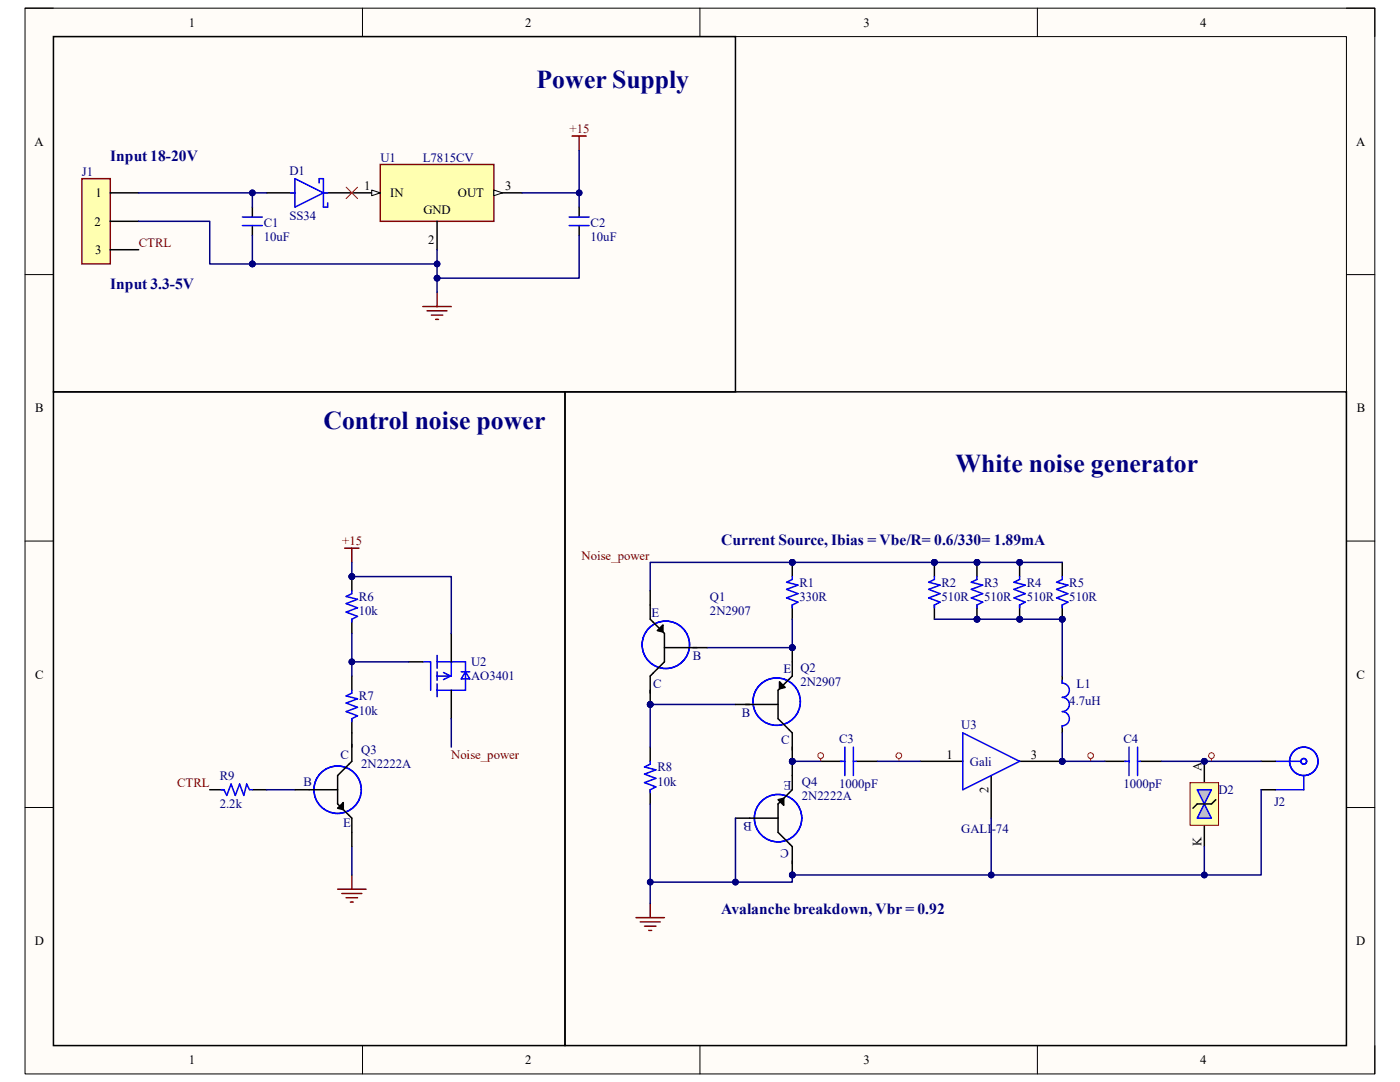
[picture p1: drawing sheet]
<svg xmlns="http://www.w3.org/2000/svg" width="279mm" height="216mm" viewBox="0 0 279 216" stroke-linecap="round" stroke-linejoin="round" font-family="sans-serif">
<path d="M5 1.6h269.4v212.7h-269.4z" fill-rule="evenodd" fill="#fffcf8"/>
<path d="M5 1.6h269.4v212.7h-269.4z" fill="none" stroke="#000" stroke-width=".2"/>
<path d="M10.7 7.3h258v201.3h-258z" fill-rule="evenodd" fill="#fffcf8"/>
<g fill="none" stroke="#000" stroke-width=".2">
<path d="M5 1.6h5.7M10.7 7.3h258v201.3h-258zM72.3 1.6v5.7M139.7 1.6v5.7M207 1.6v5.7M268.7 1.6h5.7v5.7M5 54.8h5.7M268.7 54.8h5.7M5 108h5.7M268.7 108h5.7M5 161.1h5.7M268.7 161.1h5.7"/>
<path d="M72.3 208.6v5.7M139.7 208.6v5.7M207 208.6v5.7M274.4 208.6v5.7"/>
</g>
<path d="M75.9 32.8h22.7v11.4h-22.7z" fill-rule="evenodd" fill="#ffffb0"/>
<path d="M75.9 32.8h22.7v11.4h-22.7z" fill="none" stroke="#800000" stroke-width=".3"/>
<path d="M70.2 38.5h5.7" fill="none" stroke="#000" stroke-width=".3"/>
<path d="M74.2 37.9l1.7 .6-1.7 .6z" fill="#f8fcff"/>
<path d="M74.2 37.9l1.7 .6-1.7 .6z" fill="none" stroke="#000" stroke-width=".2"/>
<path d="M98.6 38.5h5.6" fill="none" stroke="#000" stroke-width=".3"/>
<path d="M98.6 37.9l1.7 .6-1.7 .6z" fill="#f8fcff"/>
<path d="M98.6 37.9l1.7 .6-1.7 .6z" fill="none" stroke="#000" stroke-width=".2"/>
<path d="M87.2 44.2v5.6" fill="none" stroke="#000" stroke-width=".3"/>
<path d="M16.3 35.7h5.7v17h-5.7z" fill-rule="evenodd" fill="#ffffb0"/>
<path d="M16.3 35.7h5.7v17h-5.7zM114.2 27.1h2.8M115.6 27.1v2.9" fill="none" stroke="#800000" stroke-width=".3"/>
<path d="M22 38.5h5.7M22 44.2h5.7M22 49.8h5.7M50.4 41.3v2M50.4 45v2M115.6 41.3v2M115.6 45v2" fill="none" stroke="#000" stroke-width=".3"/>
<path d="M48.4 45h3.9M48.4 43.3h3.9M113.6 45h4M113.6 43.3h4" fill="none" stroke="#00f" stroke-width=".3"/>
<circle cx="70.2" cy="115" r=".57" fill="#000080"/>
<circle cx="70.2" cy="115" r=".57" fill="none" stroke="#000080" stroke-width=".2"/>
<path d="M70.2 115.1v2.8" fill="none" stroke="#000" stroke-width=".3"/>
<circle cx="70.2" cy="115" r=".57" fill="#000080"/>
<circle cx="70.2" cy="115" r=".57" fill="none" stroke="#000080" stroke-width=".2"/>
<path d="M70.2 123.6v2.8M70.2 134.9v2.8M81.6 132.1h2.8M90.1 126.4v5.7M90.1 137.7v5.7M41.9 157.6h2.8M50.4 157.6h2.8M70.2 143.4v2.8" fill="none" stroke="#000" stroke-width=".3"/>
<g fill="none" stroke="#00f" stroke-width=".3">
<path d="M70.2 117.9v.6l-1.1 .5 2.2 .6-2.2 .8 2.2 .9-2.2 .8 2.2 .9-1.1 .6v.5M70.2 137.7v.6l-1.1 .6 2.2 .5-2.2 .9 2.2 .8-2.2 .9 2.2 .8-1.1 .6v.6M84.4 132.1h1.5M86 132.1v5.6M87.2 132.1h5.7v5.6h-5.7M87.2 130.8v2.5M87.2 134v1.7M87.2 136.5v2.5M88.5 134.2l1.4 .7-1.4 .7M90.1 132.1v2.8h-2.9M92 134h1.7M92.9 134l.8 1.5h-1.7z"/>
<path d="M44.1 157.6h.6l.6 1.1 .8-2.3 .9 2.3 .8-2.3 .9 2.3 .5-2.3 .6 1.2h.6"/>
</g>
<path d="M68.8 109.4h2.8M70.2 109.4v2.8" fill="none" stroke="#800000" stroke-width=".3"/>
<circle cx="158.1" cy="112.2" r=".57" fill="#000080"/>
<circle cx="158.1" cy="112.2" r=".57" fill="none" stroke="#000080" stroke-width=".2"/>
<path d="M158.1 112.2v2.9" fill="none" stroke="#000" stroke-width=".3"/>
<circle cx="158.1" cy="112.2" r=".57" fill="#000080"/>
<circle cx="158.1" cy="112.2" r=".57" fill="none" stroke="#000080" stroke-width=".2"/>
<path d="M158.1 120.7v2.9M129.8 149.1v2.8M129.8 157.6v2.8" fill="none" stroke="#000" stroke-width=".3"/>
<path d="M158.1 115.1v.5l-1.1 .6 2.3 .6-2.3 .8 2.3 .9-2.3 .8 2.3 .9-1.2 .5v.6M129.8 151.9v.6l-1.2 .5 2.3 .6-2.3 .9 2.3 .8-2.3 .9 2.3 .8-1.1 .6v.6" fill="none" stroke="#00f" stroke-width=".3"/>
<g fill="none" stroke="#800000" stroke-width=".3">
<path d="M87.2 58.3v2.9M84.4 61.2h5.7M85.2 62h4M86.1 62.9h2.3M86.9 63.7h.6M67.4 177.4h5.7M68.2 178.3h4M69.1 179.1h2.3M69.9 180h.6M70.2 174.6v2.8M126.9 183.1h5.7M127.8 184h4"/>
<path d="M128.6 184.8h2.3M129.5 185.7h.5M129.8 180.3v2.8"/>
</g>
<circle cx="212" cy="151.9" r=".57" fill="#000080"/>
<circle cx="212" cy="151.9" r=".57" fill="none" stroke="#000080" stroke-width=".2"/>
<path d="M183.6 151.9h8.6M197.8 154.7v8.6M203.5 151.9h8.5" fill="none" stroke="#000" stroke-width=".3"/>
<circle cx="212" cy="151.9" r=".57" fill="#000080"/>
<circle cx="212" cy="151.9" r=".57" fill="none" stroke="#000080" stroke-width=".2"/>
<g fill="none" stroke="#00f" stroke-width=".3">
<path d="M212 135.8v.5a1.42 1.42 0 0 1 1.4 1.4 1.42 1.42 0 0 1-1.4 1.4 1.42 1.42 0 0 1 1.4 1.5 1.42 1.42 0 0 1-1.4 1.4 1.42 1.42 0 0 1 1.4 1.4 1.42 1.42 0 0 1-1.4 1.4v.3M167.8 151.9h.8M168.6 149.1v5.6M170.3 151.9h.6M170.3 149.1v5.6M192.2 146.2l11.3 5.7-11.3 5.7zM224.5 151.9h.8M225.3 149.1v5.6M227 151.9h.6M227 149.1v5.6M254.5 151.9h5.1M260.2 154.7v2.9h-5.7"/>
<circle cx="260.2" cy="151.9" r=".56"/>
<circle cx="260.2" cy="151.9" r="2.84"/>
</g>
<path d="M212 134.9v1.4M163.8 151.9h4.2M170.9 151.9h4.2M212 144.8v1.4M220.5 151.9h4.3M227.6 151.9h4.2M251.7 151.9h2.8M251.7 157.6h2.8" fill="none" stroke="#000" stroke-width=".3"/>
<circle cx="186.5" cy="112.2" r=".57" fill="#000080"/>
<circle cx="186.5" cy="112.2" r=".57" fill="none" stroke="#000080" stroke-width=".2"/>
<path d="M186.5 112.2v2.9" fill="none" stroke="#000" stroke-width=".3"/>
<circle cx="186.5" cy="112.2" r=".57" fill="#000080"/>
<circle cx="186.5" cy="112.2" r=".57" fill="none" stroke="#000080" stroke-width=".2"/>
<path d="M186.5 120.7v2.9" fill="none" stroke="#000" stroke-width=".3"/>
<path d="M186.5 115.1v.5l-1.2 .6 2.3 .6-2.3 .8 2.3 .9-2.3 .8 2.3 .9-1.1 .5v.6" fill="none" stroke="#00f" stroke-width=".3"/>
<circle cx="195" cy="112.2" r=".57" fill="#000080"/>
<circle cx="195" cy="112.2" r=".57" fill="none" stroke="#000080" stroke-width=".2"/>
<circle cx="195" cy="123.6" r=".57" fill="#000080"/>
<circle cx="195" cy="123.6" r=".57" fill="none" stroke="#000080" stroke-width=".2"/>
<path d="M195 112.2v2.9" fill="none" stroke="#000" stroke-width=".3"/>
<circle cx="195" cy="112.2" r=".57" fill="#000080"/>
<circle cx="195" cy="112.2" r=".57" fill="none" stroke="#000080" stroke-width=".2"/>
<path d="M195 120.7v2.9" fill="none" stroke="#000" stroke-width=".3"/>
<circle cx="195" cy="123.6" r=".57" fill="#000080"/>
<circle cx="195" cy="123.6" r=".57" fill="none" stroke="#000080" stroke-width=".2"/>
<path d="M195 115.1v.5l-1.2 .6 2.3 .6-2.3 .8 2.3 .9-2.3 .8 2.3 .9-1.1 .5v.6" fill="none" stroke="#00f" stroke-width=".3"/>
<circle cx="203.5" cy="112.2" r=".57" fill="#000080"/>
<circle cx="203.5" cy="112.2" r=".57" fill="none" stroke="#000080" stroke-width=".2"/>
<circle cx="203.5" cy="123.6" r=".57" fill="#000080"/>
<circle cx="203.5" cy="123.6" r=".57" fill="none" stroke="#000080" stroke-width=".2"/>
<path d="M203.5 112.2v2.9" fill="none" stroke="#000" stroke-width=".3"/>
<circle cx="203.5" cy="112.2" r=".57" fill="#000080"/>
<circle cx="203.5" cy="112.2" r=".57" fill="none" stroke="#000080" stroke-width=".2"/>
<path d="M203.5 120.7v2.9" fill="none" stroke="#000" stroke-width=".3"/>
<circle cx="203.5" cy="123.6" r=".57" fill="#000080"/>
<circle cx="203.5" cy="123.6" r=".57" fill="none" stroke="#000080" stroke-width=".2"/>
<path d="M203.5 115.1v.5l-1.1 .6 2.2 .6-2.2 .8 2.2 .9-2.2 .8 2.2 .9-1.1 .5v.6" fill="none" stroke="#00f" stroke-width=".3"/>
<circle cx="212" cy="123.6" r=".57" fill="#000080"/>
<circle cx="212" cy="123.6" r=".57" fill="none" stroke="#000080" stroke-width=".2"/>
<path d="M212 112.2v2.9M212 120.7v2.9" fill="none" stroke="#000" stroke-width=".3"/>
<circle cx="212" cy="123.6" r=".57" fill="#000080"/>
<circle cx="212" cy="123.6" r=".57" fill="none" stroke="#000080" stroke-width=".2"/>
<path d="M212 115.1v.5l-1.1 .6 2.2 .6-2.2 .8 2.2 .9-2.2 .8 2.2 .9-1.1 .5v.6" fill="none" stroke="#00f" stroke-width=".3"/>
<circle cx="240.4" cy="151.9" r=".57" fill="#000080"/>
<circle cx="240.4" cy="151.9" r=".57" fill="none" stroke="#000080" stroke-width=".2"/>
<path d="M240.3 151.9v4.3M240.3 164.7v4.2" fill="none" stroke="#000" stroke-width=".3"/>
<circle cx="240.4" cy="151.9" r=".57" fill="#000080"/>
<circle cx="240.4" cy="151.9" r=".57" fill="none" stroke="#000080" stroke-width=".2"/>
<path d="M237.5 156.2h5.7v8.5h-5.7z" fill-rule="evenodd" fill="#ffffb0"/>
<path d="M237.5 156.2h5.7v8.5h-5.7z" fill="none" stroke="#800000" stroke-width=".2"/>
<path d="M240.3 160.4l1.5 2.9h-2.9z" fill="#c0c0c0"/>
<path d="M240.3 160.4l1.5 2.9h-2.9z" fill="none" stroke="#00f" stroke-width=".3"/>
<path d="M238.9 157.6h2.9l-1.5 2.8z" fill="#c0c0c0"/>
<path d="M58 38.5h.9M58.9 35.7l5.6 2.8-5.6 2.8zM63.7 36.5v-.8h.8v5.6h.9v-.8M64.5 38.5h.9M238.9 157.6h2.9l-1.5 2.8z" fill="none" stroke="#00f" stroke-width=".3"/>
<path d="M10.7 7.3h136.1v70.9h-136.1zM53.2 38.5h5.7M64.5 38.5h5.7M10.7 78.2h102.1v130.4h-102.1zM112.8 78.2h155.9v130.4h-155.9zM242.6 159.6l-.8 .8h-2.9l-.8 .9" fill="none" stroke="#000" stroke-width=".3"/>
<g fill="none" stroke="#f00" stroke-width=".2">
<path d="M69.1 37.4l2.2 2.2M71.3 37.4l-2.2 2.2M163.8 151.3v.6M179.4 151.3v.6M217.7 151.3v.6M241.8 151.3v.6"/>
<circle cx="163.8" cy="150.8" r=".57"/>
<circle cx="179.4" cy="150.8" r=".57"/>
<circle cx="217.7" cy="150.8" r=".57"/>
<circle cx="241.8" cy="150.8" r=".57"/>
</g>
<circle cx="158.1" cy="174.6" r=".57" fill="#000080"/>
<circle cx="158.1" cy="174.6" r=".57" fill="none" stroke="#000080" stroke-width=".2"/>
<circle cx="158.1" cy="151.9" r=".57" fill="#000080"/>
<circle cx="158.1" cy="151.9" r=".57" fill="none" stroke="#000080" stroke-width=".2"/>
<circle cx="155.3" cy="163.3" r="4.7" fill="none" stroke="#00f" stroke-width=".3"/>
<path d="M155.3 159.6l1.1-.3v1.4zM158.1 154.7v2.9l-2.8 2.8v5.7l2.8 2.8v5.7M146.8 163.3h8.5" fill="none" stroke="#000" stroke-width=".3"/>
<path d="M155.3 159.6l1.1-.3v1.4z" fill="#000"/>
<circle cx="158.1" cy="174.6" r=".57" fill="#000080"/>
<circle cx="158.1" cy="174.6" r=".57" fill="none" stroke="#000080" stroke-width=".2"/>
<path d="M158.1 151.9v2.8" fill="none" stroke="#000" stroke-width=".3"/>
<circle cx="158.1" cy="151.9" r=".57" fill="#000080"/>
<circle cx="158.1" cy="151.9" r=".57" fill="none" stroke="#000080" stroke-width=".2"/>
<path d="M27.7 38.5h25.5" fill="none" stroke="#000080" stroke-width=".3"/>
<circle cx="50.4" cy="38.5" r=".57" fill="#000080"/>
<circle cx="50.4" cy="38.5" r=".57" fill="none" stroke="#000080" stroke-width=".2"/>
<path d="M50.4 38.5v2.8" fill="none" stroke="#000080" stroke-width=".3"/>
<circle cx="50.4" cy="38.5" r=".57" fill="#000080"/>
<circle cx="50.4" cy="38.5" r=".57" fill="none" stroke="#000080" stroke-width=".2"/>
<path d="M27.7 44.2h14.2v8.5h8.5" fill="none" stroke="#000080" stroke-width=".3"/>
<circle cx="50.4" cy="52.7" r=".57" fill="#000080"/>
<circle cx="50.4" cy="52.7" r=".57" fill="none" stroke="#000080" stroke-width=".2"/>
<path d="M115.6 47v8.5h-28.4" fill="none" stroke="#000080" stroke-width=".3"/>
<circle cx="87.2" cy="55.5" r=".57" fill="#000080"/>
<circle cx="87.2" cy="55.5" r=".57" fill="none" stroke="#000080" stroke-width=".2"/>
<path d="M87.2 55.5v2.8" fill="none" stroke="#000080" stroke-width=".3"/>
<circle cx="87.2" cy="55.5" r=".57" fill="#000080"/>
<circle cx="87.2" cy="55.5" r=".57" fill="none" stroke="#000080" stroke-width=".2"/>
<path d="M87.2 49.8v2.9" fill="none" stroke="#000080" stroke-width=".3"/>
<circle cx="87.2" cy="52.7" r=".57" fill="#000080"/>
<circle cx="87.2" cy="52.7" r=".57" fill="none" stroke="#000080" stroke-width=".2"/>
<path d="M50.4 52.7h36.8v2.8" fill="none" stroke="#000080" stroke-width=".3"/>
<circle cx="50.4" cy="52.7" r=".57" fill="#000080"/>
<circle cx="50.4" cy="52.7" r=".57" fill="none" stroke="#000080" stroke-width=".2"/>
<circle cx="87.2" cy="52.7" r=".57" fill="#000080"/>
<circle cx="87.2" cy="52.7" r=".57" fill="none" stroke="#000080" stroke-width=".2"/>
<circle cx="87.2" cy="55.5" r=".57" fill="#000080"/>
<circle cx="87.2" cy="55.5" r=".57" fill="none" stroke="#000080" stroke-width=".2"/>
<path d="M50.4 47v5.7" fill="none" stroke="#000080" stroke-width=".3"/>
<circle cx="50.4" cy="52.7" r=".57" fill="#000080"/>
<circle cx="50.4" cy="52.7" r=".57" fill="none" stroke="#000080" stroke-width=".2"/>
<path d="M104.2 38.5h11.4" fill="none" stroke="#000080" stroke-width=".3"/>
<circle cx="115.6" cy="38.5" r=".57" fill="#000080"/>
<circle cx="115.6" cy="38.5" r=".57" fill="none" stroke="#000080" stroke-width=".2"/>
<path d="M115.6 30v11.3" fill="none" stroke="#000080" stroke-width=".3"/>
<circle cx="115.6" cy="38.5" r=".57" fill="#000080"/>
<circle cx="115.6" cy="38.5" r=".57" fill="none" stroke="#000080" stroke-width=".2"/>
<path d="M81.6 132.1h-11.4v2.8" fill="none" stroke="#000080" stroke-width=".3"/>
<circle cx="70.2" cy="132.1" r=".57" fill="#000080"/>
<circle cx="70.2" cy="132.1" r=".57" fill="none" stroke="#000080" stroke-width=".2"/>
<path d="M70.2 126.4v5.7" fill="none" stroke="#000080" stroke-width=".3"/>
<circle cx="70.2" cy="132.1" r=".57" fill="#000080"/>
<circle cx="70.2" cy="132.1" r=".57" fill="none" stroke="#000080" stroke-width=".2"/>
<path d="M70.2 115.1h19.9v11.3" fill="none" stroke="#000080" stroke-width=".3"/>
<circle cx="70.2" cy="115" r=".57" fill="#000080"/>
<circle cx="70.2" cy="115" r=".57" fill="none" stroke="#000080" stroke-width=".2"/>
<path d="M70.2 112.2v2.9" fill="none" stroke="#000080" stroke-width=".3"/>
<circle cx="70.2" cy="115" r=".57" fill="#000080"/>
<circle cx="70.2" cy="115" r=".57" fill="none" stroke="#000080" stroke-width=".2"/>
<path d="M53.2 157.6h5.7M90.1 143.4v5.7M129.8 140.6h17M70.2 168.9v5.7" fill="none" stroke="#000080" stroke-width=".3"/>
<circle cx="129.8" cy="140.6" r=".57" fill="#000080"/>
<circle cx="129.8" cy="140.6" r=".57" fill="none" stroke="#000080" stroke-width=".2"/>
<path d="M141.1 129.2h17" fill="none" stroke="#000080" stroke-width=".3"/>
<circle cx="158.1" cy="129.2" r=".57" fill="#000080"/>
<circle cx="158.1" cy="129.2" r=".57" fill="none" stroke="#000080" stroke-width=".2"/>
<path d="M158.1 112.2h-28.3v5.7" fill="none" stroke="#000080" stroke-width=".3"/>
<circle cx="158.1" cy="112.2" r=".57" fill="#000080"/>
<circle cx="158.1" cy="112.2" r=".57" fill="none" stroke="#000080" stroke-width=".2"/>
<path d="M129.8 140.6v8.5" fill="none" stroke="#000080" stroke-width=".3"/>
<circle cx="129.8" cy="140.6" r=".57" fill="#000080"/>
<circle cx="129.8" cy="140.6" r=".57" fill="none" stroke="#000080" stroke-width=".2"/>
<path d="M158.1 123.6v5.6" fill="none" stroke="#000080" stroke-width=".3"/>
<circle cx="158.1" cy="129.2" r=".57" fill="#000080"/>
<circle cx="158.1" cy="129.2" r=".57" fill="none" stroke="#000080" stroke-width=".2"/>
<path d="M158.1 151.9h5.7" fill="none" stroke="#000080" stroke-width=".3"/>
<circle cx="158.1" cy="151.9" r=".57" fill="#000080"/>
<circle cx="158.1" cy="151.9" r=".57" fill="none" stroke="#000080" stroke-width=".2"/>
<path d="M175.1 151.9h8.5M212 151.9h8.5" fill="none" stroke="#000080" stroke-width=".3"/>
<circle cx="212" cy="151.9" r=".57" fill="#000080"/>
<circle cx="212" cy="151.9" r=".57" fill="none" stroke="#000080" stroke-width=".2"/>
<path d="M231.8 151.9h19.9" fill="none" stroke="#000080" stroke-width=".3"/>
<circle cx="240.4" cy="151.9" r=".57" fill="#000080"/>
<circle cx="240.4" cy="151.9" r=".57" fill="none" stroke="#000080" stroke-width=".2"/>
<path d="M197.8 163.3v11.3h-39.7" fill="none" stroke="#000080" stroke-width=".3"/>
<circle cx="158.1" cy="174.6" r=".57" fill="#000080"/>
<circle cx="158.1" cy="174.6" r=".57" fill="none" stroke="#000080" stroke-width=".2"/>
<circle cx="197.8" cy="174.6" r=".57" fill="#000080"/>
<circle cx="197.8" cy="174.6" r=".57" fill="none" stroke="#000080" stroke-width=".2"/>
<path d="M251.7 157.6v17h-53.9" fill="none" stroke="#000080" stroke-width=".3"/>
<circle cx="197.8" cy="174.6" r=".57" fill="#000080"/>
<circle cx="197.8" cy="174.6" r=".57" fill="none" stroke="#000080" stroke-width=".2"/>
<circle cx="240.4" cy="174.6" r=".57" fill="#000080"/>
<circle cx="240.4" cy="174.6" r=".57" fill="none" stroke="#000080" stroke-width=".2"/>
<path d="M212 146.2v5.7" fill="none" stroke="#000080" stroke-width=".3"/>
<circle cx="212" cy="151.9" r=".57" fill="#000080"/>
<circle cx="212" cy="151.9" r=".57" fill="none" stroke="#000080" stroke-width=".2"/>
<path d="M186.5 123.6h8.5" fill="none" stroke="#000080" stroke-width=".3"/>
<circle cx="195" cy="123.6" r=".57" fill="#000080"/>
<circle cx="195" cy="123.6" r=".57" fill="none" stroke="#000080" stroke-width=".2"/>
<path d="M186.5 112.2h8.5" fill="none" stroke="#000080" stroke-width=".3"/>
<circle cx="186.5" cy="112.2" r=".57" fill="#000080"/>
<circle cx="186.5" cy="112.2" r=".57" fill="none" stroke="#000080" stroke-width=".2"/>
<circle cx="195" cy="112.2" r=".57" fill="#000080"/>
<circle cx="195" cy="112.2" r=".57" fill="none" stroke="#000080" stroke-width=".2"/>
<path d="M195 112.2h17" fill="none" stroke="#000080" stroke-width=".3"/>
<circle cx="195" cy="112.2" r=".57" fill="#000080"/>
<circle cx="195" cy="112.2" r=".57" fill="none" stroke="#000080" stroke-width=".2"/>
<circle cx="203.5" cy="112.2" r=".57" fill="#000080"/>
<circle cx="203.5" cy="112.2" r=".57" fill="none" stroke="#000080" stroke-width=".2"/>
<path d="M195 123.6h17" fill="none" stroke="#000080" stroke-width=".3"/>
<circle cx="195" cy="123.6" r=".57" fill="#000080"/>
<circle cx="195" cy="123.6" r=".57" fill="none" stroke="#000080" stroke-width=".2"/>
<circle cx="203.5" cy="123.6" r=".57" fill="#000080"/>
<circle cx="203.5" cy="123.6" r=".57" fill="none" stroke="#000080" stroke-width=".2"/>
<circle cx="212" cy="123.6" r=".57" fill="#000080"/>
<circle cx="212" cy="123.6" r=".57" fill="none" stroke="#000080" stroke-width=".2"/>
<path d="M212 123.6v11.3" fill="none" stroke="#000080" stroke-width=".3"/>
<circle cx="212" cy="123.6" r=".57" fill="#000080"/>
<circle cx="212" cy="123.6" r=".57" fill="none" stroke="#000080" stroke-width=".2"/>
<path d="M158.1 112.2h28.4" fill="none" stroke="#000080" stroke-width=".3"/>
<circle cx="158.1" cy="112.2" r=".57" fill="#000080"/>
<circle cx="158.1" cy="112.2" r=".57" fill="none" stroke="#000080" stroke-width=".2"/>
<circle cx="186.5" cy="112.2" r=".57" fill="#000080"/>
<circle cx="186.5" cy="112.2" r=".57" fill="none" stroke="#000080" stroke-width=".2"/>
<path d="M240.3 168.9v5.7" fill="none" stroke="#000080" stroke-width=".3"/>
<circle cx="240.4" cy="174.6" r=".57" fill="#000080"/>
<circle cx="240.4" cy="174.6" r=".57" fill="none" stroke="#000080" stroke-width=".2"/>
<circle cx="67.4" cy="157.6" r="4.7" fill="none" stroke="#00f" stroke-width=".3"/>
<path d="M58.9 157.6h8.5M70.2 146.2v5.7l-2.8 2.8v5.7l2.8 2.9v5.6M68.5 160.1v1.5l-1.1-.3z" fill="none" stroke="#000" stroke-width=".3"/>
<path d="M68.5 160.1v1.5l-1.1-.3z" fill="#000"/>
<path d="M158.1 174.6v1.4h-28.3" fill="none" stroke="#000080" stroke-width=".3"/>
<circle cx="129.8" cy="176" r=".57" fill="#000080"/>
<circle cx="129.8" cy="176" r=".57" fill="none" stroke="#000080" stroke-width=".2"/>
<circle cx="146.8" cy="176" r=".57" fill="#000080"/>
<circle cx="146.8" cy="176" r=".57" fill="none" stroke="#000080" stroke-width=".2"/>
<circle cx="158.1" cy="174.6" r=".57" fill="#000080"/>
<circle cx="158.1" cy="174.6" r=".57" fill="none" stroke="#000080" stroke-width=".2"/>
<path d="M146.8 163.3v12.7" fill="none" stroke="#000080" stroke-width=".3"/>
<circle cx="146.8" cy="176" r=".57" fill="#000080"/>
<circle cx="146.8" cy="176" r=".57" fill="none" stroke="#000080" stroke-width=".2"/>
<path d="M129.8 160.4v19.9" fill="none" stroke="#000080" stroke-width=".3"/>
<circle cx="129.8" cy="176" r=".57" fill="#000080"/>
<circle cx="129.8" cy="176" r=".57" fill="none" stroke="#000080" stroke-width=".2"/>
<circle cx="129.8" cy="140.6" r=".57" fill="#000080"/>
<circle cx="129.8" cy="140.6" r=".57" fill="none" stroke="#000080" stroke-width=".2"/>
<circle cx="132.9" cy="128.7" r="4.7" fill="none" stroke="#00f" stroke-width=".3"/>
<path d="M129.8 120.7v2.9l2.8 2.8v5.7l-2.8 2.8v5.7M132.3 124.7v1.4l-1.1-.3zM132.6 129.2h8.5" fill="none" stroke="#000" stroke-width=".3"/>
<path d="M132.3 124.7v1.4l-1.1-.3z" fill="#000"/>
<circle cx="129.8" cy="140.6" r=".57" fill="#000080"/>
<circle cx="129.8" cy="140.6" r=".57" fill="none" stroke="#000080" stroke-width=".2"/>
<path d="M129.8 117.9v2.8" fill="none" stroke="#000" stroke-width=".3"/>
<circle cx="158.1" cy="151.9" r=".57" fill="#000080"/>
<circle cx="158.1" cy="151.9" r=".57" fill="none" stroke="#000080" stroke-width=".2"/>
<circle cx="158.1" cy="129.2" r=".57" fill="#000080"/>
<circle cx="158.1" cy="129.2" r=".57" fill="none" stroke="#000080" stroke-width=".2"/>
<circle cx="155" cy="140" r="4.7" fill="none" stroke="#00f" stroke-width=".3"/>
<path d="M155.6 136l1.1 1.2-1.1 .3zM158.1 132.1v2.8l-2.8 2.8v5.7l2.8 2.8v5.7M146.8 140.6h8.5" fill="none" stroke="#000" stroke-width=".3"/>
<path d="M155.6 136l1.1 1.2-1.1 .3z" fill="#000"/>
<circle cx="158.1" cy="151.9" r=".57" fill="#000080"/>
<circle cx="158.1" cy="151.9" r=".57" fill="none" stroke="#000080" stroke-width=".2"/>
<path d="M158.1 129.2v2.9" fill="none" stroke="#000" stroke-width=".3"/>
<circle cx="158.1" cy="129.2" r=".57" fill="#000080"/>
<circle cx="158.1" cy="129.2" r=".57" fill="none" stroke="#000080" stroke-width=".2"/>
<g font-size="5.1" fill="#000080">
<text x="107.1" y="17.5">Power Supply</text>
<text x="64.6" y="85.6">Control noise power</text>
<text x="190.7" y="94.1">White noise generator</text>
</g>
<g font-size="3.1" fill="#000080">
<text x="22" y="32.2">Input 18-20V</text>
<text x="22" y="57.7">Input 3.3-5V</text>
<text x="143.9" y="108.7">Current Source, Ibias = Vbe/R= 0.6/330= 1.89mA</text>
<text x="143.9" y="182.5">Avalanche breakdown, Vbr = 0.92</text>
</g>
<g font-size="2.5">
<text x="37.7" y="5.3">1</text>
<text x="104.8" y="5.3">2</text>
<text x="172.3" y="5.3">3</text>
<text x="239.5" y="5.3">4</text>
<text x="6.9" y="29.1">A</text>
<text x="270.6" y="29.1">A</text>
<text x="19" y="39.4">1</text>
<text x="72.6" y="37.9">1</text>
<text x="77.9" y="39.4">IN</text>
<text x="91.4" y="39.4">OUT</text>
<text x="100.8" y="37.9">3</text>
<text x="18.8" y="45">2</text>
<text x="84.5" y="42.8">GND</text>
<text x="19" y="50.7">3</text>
<text x="85.5" y="48.7">2</text>
<text x="7" y="82.3">B</text>
<text x="270.8" y="82.3">B</text>
<text x="7" y="135.4">C</text>
<text x="270.7" y="135.4">C</text>
<text x="188.9" y="151.4">1</text>
<text x="205.7" y="151.4">3</text>
<text x="239.8" y="153.9" transform="rotate(-90 239.8 153.9)">A</text>
<text x="197.3" y="158.2" transform="rotate(-90 197.3 158.2)">2</text>
<text x="239.8" y="168.8" transform="rotate(-90 239.8 168.8)">K</text>
<text x="6.9" y="188.6">D</text>
<text x="270.7" y="188.6">D</text>
<text x="37.7" y="212.3">1</text>
<text x="104.8" y="212.3">2</text>
<text x="172.3" y="212.3">3</text>
<text x="239.5" y="212.3">4</text>
</g>
<g font-size="2.5" fill="#800000">
<text x="113.7" y="26.6">+15</text>
<text x="27.7" y="49.3">CTRL</text>
<text x="68.3" y="108.8">+15</text>
<text x="116.1" y="111.7">Noise_power</text>
<text x="90" y="151.4">Noise_power</text>
<text x="35.3" y="157">CTRL</text>
</g>
<g font-size="2.5" fill="#000080">
<text x="16.3" y="35.1">J1</text>
<text x="57.7" y="34.8">D1</text>
<text x="75.9" y="32.3">U1</text>
<text x="84.4" y="32.3">L7815CV</text>
<text x="52.6" y="45.3">C1</text>
<text x="57.7" y="43.9">SS34</text>
<text x="117.9" y="45.3">C2</text>
<text x="52.6" y="48.1">10uF</text>
<text x="117.9" y="48.1">10uF</text>
<text x="71.6" y="119.9">R6</text>
<text x="141.7" y="119.9">Q1</text>
<text x="159.6" y="117.1">R1</text>
<text x="159.6" y="119.9">330R</text>
<text x="187.9" y="117.1">R2</text>
<text x="187.9" y="119.9">510R</text>
<text x="196.4" y="117.1">R3</text>
<text x="196.4" y="119.9">510R</text>
<text x="204.9" y="117.1">R4</text>
<text x="204.9" y="119.9">510R</text>
<text x="213.4" y="117.1">R5</text>
<text x="213.4" y="119.9">510R</text>
<text x="71.6" y="122.7">10k</text>
<text x="130" y="123">E</text>
<text x="141.7" y="122.7">2N2907</text>
<text x="138.3" y="131.8">B</text>
<text x="94" y="132.8">U2</text>
<text x="94" y="135.6">AO3401</text>
<text x="130.3" y="137.2">C</text>
<text x="156.3" y="134.4">E</text>
<text x="159.7" y="134.1">Q2</text>
<text x="159.7" y="136.9">2N2907</text>
<text x="214.8" y="137.2">L1</text>
<text x="71.6" y="139.7">R7</text>
<text x="71.6" y="142.6">10k</text>
<text x="148" y="143.1">B</text>
<text x="213.4" y="140.6">4.7uH</text>
<text x="155.9" y="148.5">C</text>
<text x="167.5" y="148.3">C3</text>
<text x="191.9" y="145.4">U3</text>
<text x="224.2" y="148.3">C4</text>
<text x="43.9" y="155.6">R9</text>
<text x="67.9" y="151.4">C</text>
<text x="72.1" y="150.5">Q3</text>
<text x="72.1" y="153.3">2N2222A</text>
<text x="131.2" y="153.9">R8</text>
<text x="157.9" y="155.9" transform="rotate(-180 157.9 155.9)">E</text>
<text x="193.5" y="152.8">Gali</text>
<text x="43.9" y="161.3">2.2k</text>
<text x="60.6" y="156.8">B</text>
<text x="131.2" y="156.8">10k</text>
<text x="160" y="156.8">Q4</text>
<text x="160" y="159.6">2N2222A</text>
<text x="167.5" y="157.3">1000pF</text>
<text x="224.2" y="157.3">1000pF</text>
<text x="243.2" y="158.5">D2</text>
<text x="254.3" y="160.7">J2</text>
<text x="68.5" y="165">E</text>
<text x="150.1" y="164.1" transform="rotate(-180 150.1 164.1)">B</text>
<text x="191.9" y="166.1">GALI-74</text>
<text x="157.4" y="169.5" transform="rotate(-180 157.4 169.5)">C</text>
</g>
</svg>
